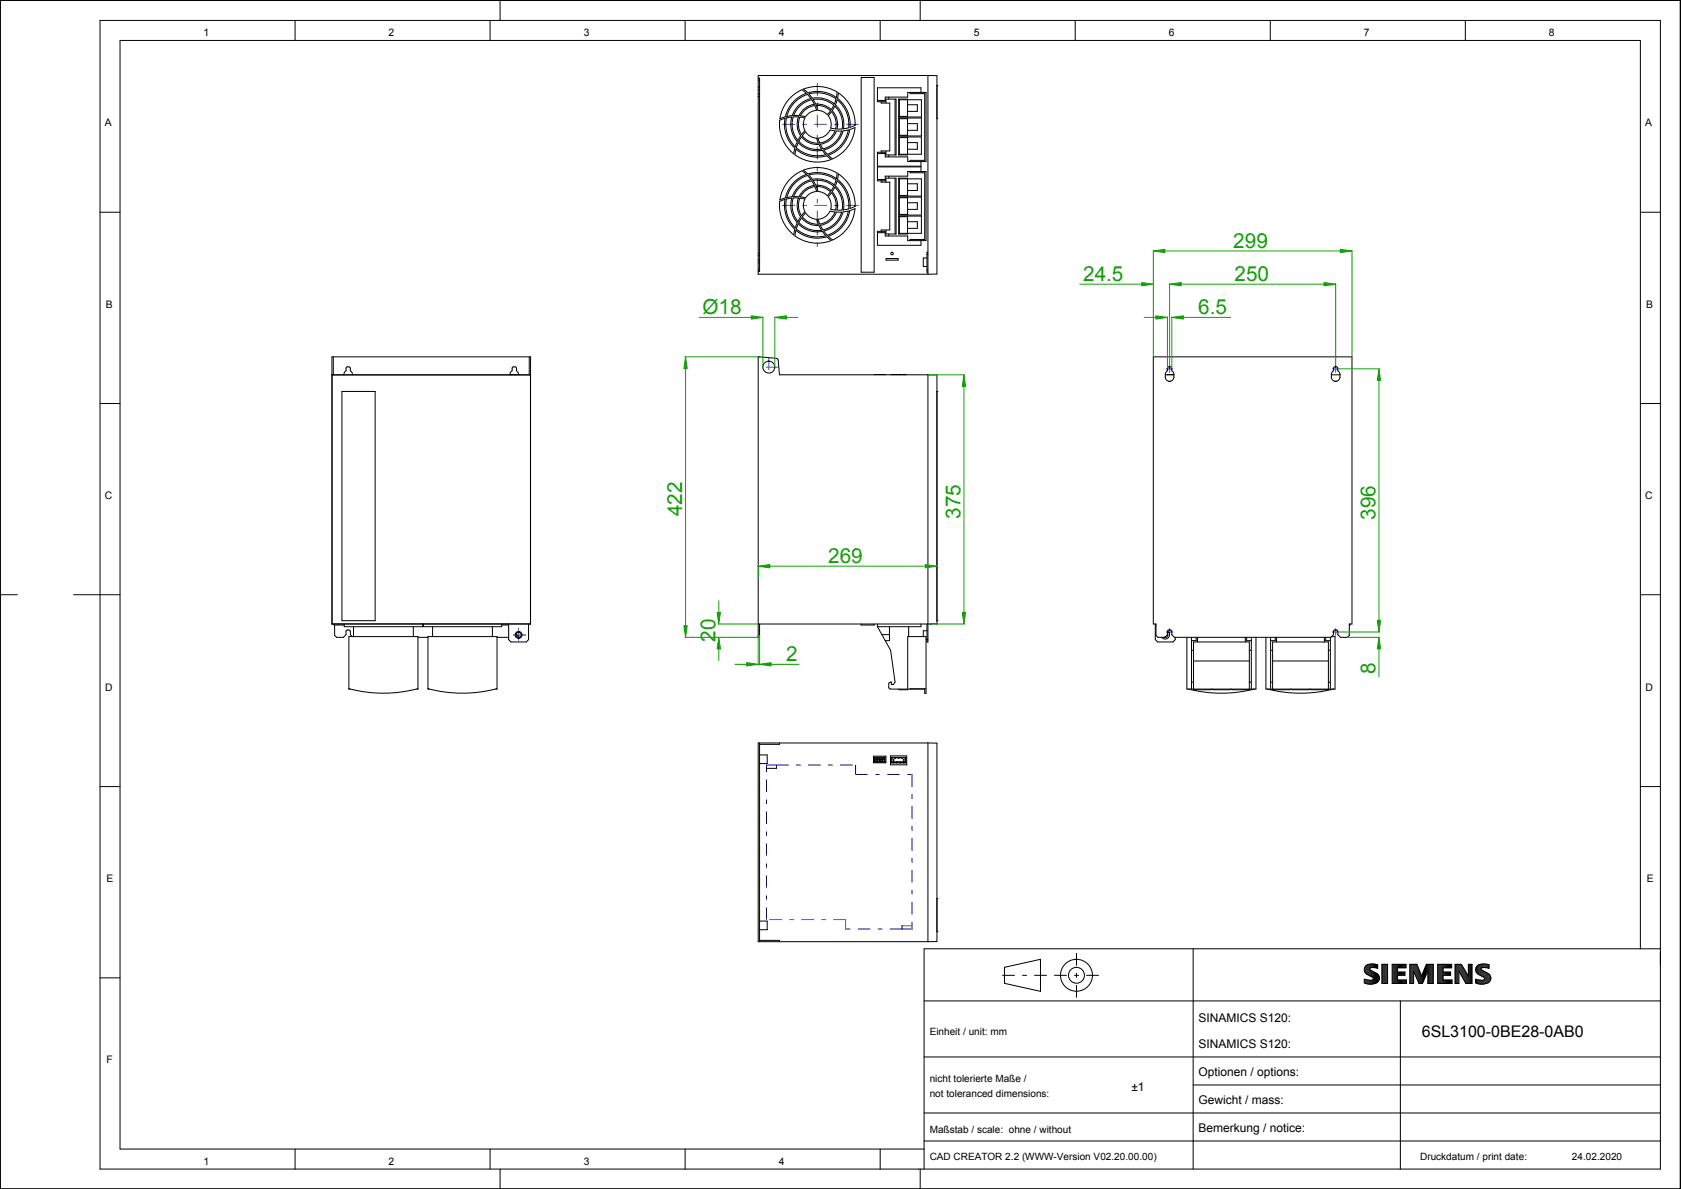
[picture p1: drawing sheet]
<svg xmlns="http://www.w3.org/2000/svg" width="297mm" height="210mm" viewBox="0 0 297 210" stroke-linecap="round" stroke-linejoin="round" font-family="sans-serif">
<g fill="none" stroke="#000" stroke-width=".18">
<path d="M0 0h297v210h-297zM0 .1h296.9v209.9h-296.9zM17.7 3.6h275.7v202.9h-275.7zM52.1 3.6v3.5M86.6 3.6v3.5M88.4 .1v3.5M121.1 3.6v3.5M134 13.8h.2v34.2h-.2M134 17.1h.2M134 16.6h.2M134 15.8h.2M134 15.4h.2"/>
<path d="M134 14.2h.2M139.7 17.3l1.3-1.1 .7-.4 .8 .7a5.8 5.8 0 0 0-3.7 4.1l-1 .4a6.7 6.7 0 0 1 1.9-3.7zM140.4 18.2a5.6 5.6 0 0 1 2.3-1.5l.6 .7a4.7 4.7 0 0 0-3.3 3l-1 .2a5.6 5.6 0 0 1 1.4-2.4zM141.3 18.8a4.4 4.4 0 0 1 2.1-1.2l.5 .8a3.5 3.5 0 0 0-2.7 2h-1l.3-.6zM144 18.6l.3 .9M144 18.6a3.4 3.4 0 0 0-2.6 1.9l1 .1M144.2 18.6l.3 .9 .8 .2 .9 .6M144.2 18.6l1 .1 1.2 .6 .4 .3-.6 .6M144.3 19.5a2.46 2.46 0 0 0-1.9 1.1M146.9 19.4l.4-.8a4.5 4.5 0 0 0-3.6-1l.4 .8a3.6 3.6 0 0 1 2.8 1M147.4 18.4l.3-.9a5.6 5.6 0 0 0-4.8-.9l.6 .8a4.7 4.7 0 0 1 3.9 1M147.5 18.7l-.4 .8a3.6 3.6 0 0 1 .8 3.3h.9a4.4 4.4 0 0 0-1.3-4"/>
<path d="M147.6 18.5l.3-.9a5.6 5.6 0 0 1 2.1 5l-.9 .2a4.7 4.7 0 0 0-1.5-4.3M147.9 16.3l-.1 .9M147.9 16.3a6.7 6.7 0 0 0-5.9-.6l.7 .7a5.8 5.8 0 0 1 5.1 .8M148.1 16.4l-.1 1a5.8 5.8 0 0 1 2.2 5.1M148.2 16.4a6.7 6.7 0 0 1 2.9 5.7M152.2 13.7h2.3v34.4h-2.3zM155 17.7h1.4M155.5 3.6v3.5M155.8 17.7v.3h.6v-.8h4v-.9h3.2v12.2h-3.2v-.8h-4v-.8h-.6v.2M156.6 18.2v-.7h1.7v9.9h-1.7v-.7M157 17.2v.3M158.2 17.5v9.9"/>
<path d="M158.8 17.5h1.6v3.2M158.8 17.5v3.2M158.8 17.5l.1 .1M158.9 17.6v3M158.9 17.6h3.9v3.1h-4M160.4 18.5h1.7v1.2h-1.7M160.8 16.3v.2h2.6v11.8h-2.6v.2M162.6 .1v3.5M162.7 16.3v-.8h-7.7v2.5h.7v.2h1.5v8.5h-1.5v.2h-.7v2.5h7.7v-.9M164 13.3h-30v35.1h30M164 13.3v35.1M164 13.3l1.6 .1v35h-1.6"/>
<path d="M165.6 15.1h.1M190 3.6v3.5M224.5 3.6v3.5M258.9 3.6v3.5M17.7 37.5h3.5M139 20.8l.9-.1a4.8 4.8 0 0 0 1 4.3l-.4 .9a5.6 5.6 0 0 1-1.5-5.1zM140.2 35h.9a3.6 3.6 0 0 0 .4 3.3l-.5 .8a4.5 4.5 0 0 1-.8-4.1zM140.5 26.2a5.8 5.8 0 0 1-1.8-5.3l-.9 .3a6.7 6.7 0 0 0 2.5 6l.1-1M140.5 27.4l.1-1a5.9 5.9 0 0 0 5.5 1.1M140.5 27.4a6.8 6.8 0 0 0 6.4 .8l-.8-.7M140.7 26.1l.3-.9a4.8 4.8 0 0 0 4.3 1.4M140.7 26.1a5.6 5.6 0 0 0 5.2 1.2"/>
<path d="M141.1 20.7l-.9-.1a4.5 4.5 0 0 0 .8 4.2M141.1 20.7a3.6 3.6 0 0 0 .4 3.3l-.5 .8M141.2 39.3a4.5 4.5 0 0 0 4 1.4l-.5-.9a3.7 3.7 0 0 1-3.1-1.3l-.4 .8M141.3 33.1a4.4 4.4 0 0 1 2.1-1.2l.5 .8a3.6 3.6 0 0 0-2.7 2.1l-1-.1 .3-.5zM141.3 20.7l.9 .1a2.41 2.41 0 0 0 0 2.3l-.6 .7a3.4 3.4 0 0 1-.3-3.1zM141.3 35l.9 .2a2.41 2.41 0 0 0 0 2.2l-.6 .7a3.4 3.4 0 0 1-.3-3.1zM142 30.1l.7 .6a5.8 5.8 0 0 1 5.1 .9M142 30.1a6.7 6.7 0 0 1 5.9 .5M142.4 23.3l-.6 .7a3.4 3.4 0 0 0 2.8 1.3M142.4 34.9a2.47 2.47 0 0 1 1.9-1.1l-.3-.8a3.3 3.3 0 0 0-2.6 1.8l1 .2M142.4 37.6l-.6 .7a3.4 3.4 0 0 0 2.8 1.3M142.4 37.6a2.5 2.5 0 0 0 1.9 1.1l.3 .9"/>
<path d="M142.4 23.3a2.46 2.46 0 0 0 1.9 1.1M142.5 30.8a5.8 5.8 0 0 0-3.7 4.2l-1 .3a6.7 6.7 0 0 1 3.9-5.1l.8 .6M142.7 31a5.6 5.6 0 0 0-3.7 3.9l1-.2a4.7 4.7 0 0 1 3.3-3l-.6-.7M142.9 30.9a5.6 5.6 0 0 1 4.8 .9l-.3 .9a4.7 4.7 0 0 0-3.9-1zM143.7 31.9a4.4 4.4 0 0 1 3.6 1l-.4 .8a3.6 3.6 0 0 0-2.8-1zM144.2 32.9l1.4 .3 1.2 .7-.6 .7-.9-.6-.8-.2zM144.3 24.4l.3 .9M144.6 38.7a2.55 2.55 0 0 0 2.1-1.4l.8 .2a3.4 3.4 0 0 1-2.6 2.1zM145 39.8l.4 .8M145 25.5l.4 .8M145.2 26.3a4.5 4.5 0 0 1-4-1.3l.4-.8a3.6 3.6 0 0 0 3.1 1.3l.5 .9M145.3 26.6l.6 .7"/>
<path d="M146.3 20.4l.6-.7a3.3 3.3 0 0 1 .8 3.1M146.3 34.7l.6-.6a3.3 3.3 0 0 1 .8 3M146.4 34.8a2.51 2.51 0 0 1 .4 2.2l.9 .1M146.4 20.4a2.45 2.45 0 0 1 .4 2.2M146.8 22.6l.9 .2M147.1 28.1a6.7 6.7 0 0 0 4-5.6l-.9 .4a5.8 5.8 0 0 1-3.8 4.5l.7 .7M147.5 33.1l-.4 .8a3.6 3.6 0 0 1 .8 3.2M147.5 33.1a4.5 4.5 0 0 1 1.3 4h-.9M147.6 23.1a3.4 3.4 0 0 1-2.7 2.2l-.3-.9M147.6 23.1l-.9-.1a2.52 2.52 0 0 1-2.2 1.4M147.6 32.8l.3-.8a5.6 5.6 0 0 1 2.1 4.9M147.6 32.9a4.7 4.7 0 0 1 1.4 4.2"/>
<path d="M147.8 37.5a3.6 3.6 0 0 1-2.8 2.3M147.8 23.2a3.6 3.6 0 0 1-2.8 2.3M147.8 37.5h.9M147.8 23.1h.9M147.9 30.6l-.1 1M148.1 30.7l-.1 1a5.8 5.8 0 0 1 2.2 5.1l.9-.3a6.7 6.7 0 0 0-2.9-5.8M148.7 37.5a4.5 4.5 0 0 1-3.3 3.1M148.7 23.2a4.5 4.5 0 0 1-3.3 3.1M149.9 23a5.6 5.6 0 0 1-3.7 4.3l-.6-.8a4.8 4.8 0 0 0 3.4-3.4M149.9 22.9l-.9 .2M150 36.9l-.9 .2M151.1 36.9a6.7 6.7 0 0 1-4 5.5"/>
<path d="M151.1 36.9l-.9 .3a5.9 5.9 0 0 1-3.8 4.6l.7 .6M151.1 22.1l-.9 .4M155 31.7h1.4M155 27.1h1.4M155.8 31.7v.2h.6v-.8h4v-.8h3.2v12.2h-3.2v-.8h-4v-.8h-.6v.2M156.6 32.2v-.7h1.7v9.8h-1.7v-.7M157 27.4v.3M157 31.1v.4M158.2 31.5v9.8M158.8 31.5h1.6v3.1M158.8 38.2h4v3h-3.9M158.8 34.8h4v3.2h-4"/>
<path d="M158.8 38.2l.1 .1M158.8 24.2h4v3h-3.9M158.8 34.8l.1 .1M158.8 31.5l.1 .1M158.8 20.8h4v3.2h-4M158.8 20.8v3.2M158.8 24.2v3.2M158.8 31.5v3.1M158.8 34.8v3.2M158.8 38.2v3.1M158.8 24.2l.1 .1M158.8 20.8l.1 .2"/>
<path d="M158.9 38.3h1.5M158.9 37.9h1.5M158.9 34.9h1.5M158.9 31.6h3.9v3h-4M158.9 34.5h1.5M158.9 20.6l-.1 .1M158.9 23.9l-.1 .1M158.9 27.2l-.1 .2M158.9 24.3h1.5M158.9 23.9h1.5M158.9 21v2.9M158.9 24.3v2.9"/>
<path d="M158.9 31.6v2.9M158.9 34.9v3M158.9 38.3v2.9M158.9 34.5l-.1 .1M158.9 21h1.5M158.9 20.6h1.5M158.9 37.9l-.1 .1M160.4 20.8v3.2M160.4 24.2v3.2h-1.6M160.4 34.8v3.2M160.4 38.2v3.1h-1.6M160.4 39.2h1.7v1.1h-1.7"/>
<path d="M160.4 35.8h1.7v1.2h-1.7M160.4 32.5h1.7v1.1h-1.7M160.4 25.2h1.7v1.2h-1.7M160.4 21.8h1.7v1.2h-1.7M160.8 30.3v.2h2.6v11.8h-2.6v.2M162.7 30.3v-.8h-7.7v2.4h.7v.3h1.5v8.4h-1.5v.3h-.7v2.4h7.7v-.8M165.6 21h.1M289.9 37.5h3.5M134 47.6h.2M134 46.4h.2M134 45.9h.2M134 45.2h.2"/>
<path d="M134 44.7h.2M140.5 40.5a5.8 5.8 0 0 1-1.8-5.3l-.9 .4a6.7 6.7 0 0 0 2.5 5.9l.2-1M140.5 41.7l.1-1a5.9 5.9 0 0 0 5.5 1.1M140.5 41.7a6.7 6.7 0 0 0 6.4 .8l-.8-.7M140.5 40.3a5.6 5.6 0 0 1-1.5-5.1l.9-.2a4.7 4.7 0 0 0 1 4.4l-.4 .9M140.7 40.4l.3-.9a4.8 4.8 0 0 0 4.3 1.4M140.7 40.4a5.6 5.6 0 0 0 5.2 1.2M145.3 40.9l.6 .7M145.6 40.8a4.8 4.8 0 0 0 3.4-3.4l.9-.1a5.6 5.6 0 0 1-3.7 4.3zM155 41.1h1.4M156.6 45.7h2.1v.3h-2.1zM157 41.3v.4"/>
<path d="M158.9 41.2l-.1 .1M163.8 45.6h-.6v1.5h.6M163.8 47.7h.2M163.8 45h.2M164 44.6h-.2v3.5h.2M17.7 71.3h3.5M58.7 66.2h35.1M58.7 66.2h.1M58.9 63v3.2M60.4 69.1h5.9v40.5h-5.9zM61.9 65.5l.3 .4 .1 .3M61.9 65.5l-.1-.6h-.6l-.1 .6-.3 .4v.3"/>
<path d="M90.3 66.2h.9M91.3 65.5l.3 .4v.3M91.3 65.5l-.1-.6h-.6l-.1 .6-.3 .4-.1 .3M93.5 63v3.2M93.8 66.2h-.1M154.5 66.2h1.9M157.5 66.2h2.6M157.8 66.2h.1M158 66.2h.1M158.4 66.2h.1M158.6 66.2h.1M159 66.2h.1"/>
<path d="M159.2 66.2h.1M159.6 66.2h.1M159.8 66.2h.1M164 66.2h-26.3l-.2-2.6-.2-.2-3.3-.4v49.6h.2v-2.4M164 66.2v47.2h-.2v-3.2M164 66.2h1.6v44h-31.6M165.6 69.1h.1M203.8 63h35.1v47.2h-.5v2l-.3 .4h-1.2l-.5-.5v-.6l-.2-.2h-.5l-.1 .8-.4 .5h-27.7l-.4-.5v-.6l-.3-.2-.4 .1-.1 .7-.5 .5h-1.2l-.3-.4v-2h-.5zM205.9 66.2h1.5M206.3 66.2h.9M206.5 67.4h.4M207.1 65.5v-.5l-.3-.2-.4 .1-.1 .6a1.06 1.06 0 0 0-.4 1 1.06 1.06 0 0 0 .8 .9 1.06 1.06 0 0 0 .8-.9 1.06 1.06 0 0 0-.4-1"/>
<path d="M207.2 66.2h.1M235.3 66.2h1.5M235.8 67.4h.4M236.4 65.5v-.5l-.2-.2-.5 .1-.1 .6a1.06 1.06 0 0 0-.4 1 1.06 1.06 0 0 0 .8 .9 1.06 1.06 0 0 0 .8-.9 1.06 1.06 0 0 0-.4-1M289.9 71.3h3.5M0 105.1h3.1M13 105.1h8.2M58.7 110.2h35.1M58.7 110.2v-47.2h35.1v47.2M58.7 110.2h.1M59 110.2v.2h1.8M59.1 110.4v1.8l.4 .4h1.2l.4-.5v-.6l.3-.2 .4 .1 .1 .7 .4 .4"/>
<path d="M60.8 110.2v.5h13.9v-.5M62.5 110.7v1.8M73 110.7v1.8M73.9 112.6h1.7M74.7 110.4h.1M74.8 110.2v.5h13.8v-.5M76.4 110.7v1.8M87 110.7v1.8M87.8 112.6h2.1M88.6 110.4h1.3M89.9 110.2v2.8l.4 .4h2.7l.4-.4v-2.8M91.3 111.9v.2l.6 .5"/>
<path d="M93.7 110.2h.1M134 112.2h.2M152.2 110.2v.2h2.3v-.2M155 110.7l2.4 4.2 .8 5.6-.3 .4h-.4v-.4a.33 .33 0 0 0-.5 .3l.1 .8 .2 .1h6.1v.8h.2v-10h-3.2v9.2M155 110.2v.5M155.8 112.1h1.4M157.2 110.7v2.5h-.8M160.6 110.7v1.8M162.7 110.2v.5h-7.7M163.6 112.9h.2M163.8 113h.2M163.8 111.4h-.6v1.1"/>
<path d="M165.6 109.6h.1M204.1 110.2v2.8l.5 .4h2.7l.4-.4v-.4M204.1 110.4h.2M206.3 111.9a.46 .46 0 0 1 0 .6 .46 .46 0 0 1-.6 .1M206.3 111.5a.74 .74 0 0 1 .1 1.2 .74 .74 0 0 1-1.1-.1M209.7 112.6v9.1h12.2v-9.1M210.5 114.9h.4M210.5 112.6v9.1M210.9 116.8h9.9M211.4 112.6v.6h-.9M211.6 112.6v.8M220.1 112.6v.8"/>
<path d="M220.3 112.6v.6h.8M220.8 114.9h.3M221.1 112.6v9.1M224.5 114.9h.4M224.5 112.6v9.1M224.9 116.8h9.8M225.3 112.6v.6h-.8M225.6 112.6v.8M234 112.6v.8M234.3 112.6v.6h.8M234.7 114.9h.4M235.1 112.6v9.1"/>
<path d="M235.3 112.5h.6v9.2h-12.2v-9.1M238.6 110.2v.2h-.2M289.9 105.1h3.5M17.7 138.9h3.5M61.9 121.7h-.3v-9.2h12.3v9.2h-.3M73.8 121.6a23.5 23.5 0 0 1-12.1 0M75.8 121.7h-.2v-9.2h12.2v9.2h-.2M87.8 121.6a23.5 23.5 0 0 1-12.2 0M134.2 131.2v35.1M134.2 133.4h1.4v1.5h-1.4M135.4 135.7h1.8M137.7 131.2v.3h-3.5"/>
<path d="M154.4 133.6h2.1v1.1h-2.1zM154.5 133.8h1.9v.8h-1.9zM154.6 134.5v-.6h.4v.6M154.6 133.8h.1M154.6 134.5v.1M154.6 134.6h.4M154.7 134.1l.1 .1zM155 133.8h-.1M155 134.5v.1M155 133.8h.1M155 134.5v-.6h.4v.6M155 134.6h.4"/>
<path d="M155.2 134.1l.1 .1zM155.4 133.8h-.1M155.4 134.5v.1M155.5 134.5v-.6h.4v.6M155.5 133.8h.1M155.5 134.5v.1M155.5 134.6h.4M155.6 134.1l.1 .1zM155.9 133.8h-.1M155.9 134.5v.1M155.9 134.5v-.6h.4v.6M155.9 133.8h.1"/>
<path d="M155.9 134.6h.4M156.1 134.1l.1 .1zM156.3 133.8h-.1M156.3 134.5v.1M157.4 133.5h2.8v1.6h-2.8zM157.5 133.8h2.6v1h-2.6zM157.5 134.7h.3M157.6 134l.2-.2 .4 .2 .2-.2 .4 .2 .2-.2 .3 .2 .5-.1 .2 .1v.6h-2.4zM157.8 134.6v.1M157.8 134.2l.2 .1zM157.8 134.6v.2v-.1M158 134.6v.2v-.1"/>
<path d="M158 134.6v.1M158.4 134.6v.2v-.1h-.4M158.5 134.6v.2l.1-.1M158.6 134.6v.1M158.6 134.7h.4M158.8 121.7l.1 .1h1.5v-.1M159 134.6v.1M159 134.6v.2v-.1M159.2 134.6v.2v-.1h.4v.1v-.2M159.6 134.2l.1 .1zM159.7 134.6v.2l.1-.1M159.8 134.6v.1"/>
<path d="M159.8 134.7h.3M160 134h.1M163.6 121.7h-2.8M164 131.2h-30v35.1h30M164 131.2v35.1M164 131.2l1.6 .1v35h-1.6M210.5 120.5h.4M214.1 121.7l-.1 .1h-3l-.1-.1v-8.3h9.9v8.3l-.2 .1h-2.9l-.1-.1M214.3 121.7l.1 .1h2.9l.1-.1M220.8 120.5h.3M221.7 121.7a23.5 23.5 0 0 1-11.7 0M224.5 120.5h.4"/>
<path d="M228 121.7l-.1 .1h-2.9l-.1-.1v-8.3h9.8v8.3l-.1 .1h-2.9l-.1-.1M228.2 121.7l.1 .1h3l.1-.1M234.7 120.5h.4M235.7 121.7a23.5 23.5 0 0 1-11.8 0M289.9 138.9h3.5M165.6 158.7h.1M17.7 172.7h3.5M134.2 166.1h3.5v.2M134.2 162.7h1.4v1.5h-1.4M159.4 163.5v.6M163.3 176.8h130.1M165.6 164.6h.1"/>
<path d="M177.5 170.9l6.4-1.4v5.6l-6.4-1.4zM210.8 167.6v38.9M241.1 173v.6M241.2 170.8v1M241.2 173v.7M241.4 170.6v1.4M241.4 173.1v.6M241.5 170.5l.1 1.6 .9 .5 .2 .4a1.67 1.67 0 0 1-1.6 0M241.5 173.1v.7M241.7 170.4l1.1-.1 .6 .1v.7l-.9-.2-.5 .2 .1 .2 1.2 .7a.97 .97 0 0 1 .4 1 .97 .97 0 0 1-.9 .8 2.66 2.66 0 0 1-1.7-.2M241.7 170.4a.93 .93 0 0 0-.6 .8 .93 .93 0 0 0 .5 .9M241.7 170.4v1.8"/>
<path d="M241.7 173.1v.7M241.9 170.4v1.9M241.9 173.2v.6M242 170.3v.7M242 171.3v1.1M242 173.2v.7M242.2 170.3v.6M242.2 171.4v1.1M242.2 173.2v.7M242.4 170.3v.6M242.4 171.5v1M242.4 173.2v.7"/>
<path d="M242.6 170.3v.6M242.6 171.6v1M242.6 173.1v.7M242.7 170.3v.6M242.7 171.7v2.1M242.9 170.3v.6M242.9 171.7v2.1M243.1 170.3v.6M243.1 171.8v1.9M243.2 170.4v.6M243.2 171.9v1.7M243.4 170.4v.6"/>
<path d="M243.4 172v1.5M243.6 172.2v1.2M243.7 172.5v.5M244.2 170.3h1v3.4h-1zM244.3 170.3v3.4M244.4 170.3v3.4M244.6 170.3v3.4M244.8 170.3v3.4M244.9 170.3v3.4M245.1 170.3v3.4M246 170.3h2.5v.7h-1.5v.7h1.3v.6h-1.3v.8h1.5v.6h-2.5zM246.1 170.3v3.4"/>
<path d="M246.3 170.3v3.4M246.5 170.3v3.4M246.6 170.3v3.4M246.8 170.3v3.4M247 170.3v.7M247 171.7v.6M247 173.1v.6M247.1 170.3v.7M247.1 171.7v.6M247.1 173.1v.6M247.3 170.3v.7M247.3 171.7v.6"/>
<path d="M247.3 173.1v.6M247.5 176.8v29.7M247.5 170.3v.7M247.5 171.7v.6M247.5 173.1v.6M247.6 170.3v.7M247.6 171.7v.6M247.6 173.1v.6M247.8 170.3v.7M247.8 171.7v.6M247.8 173.1v.6M248 170.3v.7"/>
<path d="M248 171.7v.6M248 173.1v.6M248.2 170.3v.7M248.2 171.7v.6M248.2 173.1v.6M248.3 170.3v.7M248.3 173.1v.6M248.5 173.1v.6M249.1 170.3h1.3l.8 2.1 .8-2.1h1.2v3.4h-.9v-2.1l-.9 2.1h-.7l-.9-2.1v2.1h-.7zM249.2 170.3v3.4M249.3 170.3v3.4M249.5 170.3v3.4"/>
<path d="M249.7 170.3v3.4M249.9 170.3v1.4M250 170.3v1.8M250.2 170.3v2.2M250.4 170.3v2.6M250.5 170.8v2.5M250.7 171.2v2.4M250.9 171.6v2.1M251 172v1.7M251.2 172.4v1.3M251.4 171.9v1.8M251.5 171.5v1.8"/>
<path d="M251.7 171.1v1.8M251.9 170.7v1.8M252.1 170.3v1.8M252.2 170.3v1.4M252.4 170.3v3.4M252.6 170.3v3.4M252.7 170.3v3.4M252.9 170.3v3.4M253.1 170.3v3.4M254.1 170.3h2.4v.7h-1.5v.7h1.3v.6h-1.3v.8h1.6v.6h-2.5zM254.1 170.3v3.4M254.3 170.3v3.4"/>
<path d="M254.4 170.3v3.4M254.6 170.3v3.4M254.8 170.3v3.4M254.9 170.3v3.4M255.1 170.3v.7M255.1 171.7v.6M255.1 173.1v.6M255.3 170.3v.7M255.3 171.7v.6M255.3 173.1v.6M255.5 170.3v.7M255.5 171.7v.6"/>
<path d="M255.5 173.1v.6M255.6 170.3v.7M255.6 171.7v.6M255.6 173.1v.6M255.8 170.3v.7M255.8 171.7v.6M255.8 173.1v.6M256 170.3v.7M256 171.7v.6M256 173.1v.6M256.1 170.3v.7M256.1 171.7v.6"/>
<path d="M256.1 173.1v.6M256.3 170.3v.7M256.3 171.7v.6M256.3 173.1v.6M256.5 170.3v.7M256.5 173.1v.6M257.3 170.3v3.4M257.5 170.3v3.4M257.7 170.3v3.4M257.8 170.3v3.4h-.7v-3.4h1.1l1.3 2.1v-2.1h.6v3.4h-1.1l-1.2-2.1M258 170.3v1.6M258.2 170.3v1.9"/>
<path d="M258.3 170.5v2M258.5 170.8v2M258.7 171.1v2M258.8 171.4v2M259 171.7v2M259.2 172v1.7M259.4 172.2v1.5M259.5 170.3v3.4M259.7 170.3v3.4M259.9 170.3v3.4M260 170.3v3.4M260.7 173v.6"/>
<path d="M260.9 170.8v1M260.9 173v.7M261.1 170.6v1.4M261.1 173.1v.7M261.2 170.5v1.6M261.2 173.1v.7M261.4 170.4l1-.1 .7 .1v.7l-1-.2-.4 .2 .1 .2 1.2 .7a.97 .97 0 0 1 .4 1 .97 .97 0 0 1-.9 .8 2.66 2.66 0 0 1-1.8-.2M261.4 170.4a.93 .93 0 0 0-.7 .8 .93 .93 0 0 0 .5 .9l1 .5M261.4 170.4v1.8M261.4 173.1v.7M261.6 170.4v1.9M261.6 173.2v.7"/>
<path d="M261.7 170.3v.7M261.7 171.3v1.1M261.7 173.2v.7M261.9 170.3v.6M261.9 171.4v1.1M261.9 173.2v.7M262.1 170.3v.6M262.1 171.5v1.1M262.1 173.2v.7M262.2 172.6l.1 .1a.28 .28 0 0 1-.2 .4l-1.4-.1M262.2 170.3v.6M262.2 171.6v1"/>
<path d="M262.2 173.1v.7M262.4 170.3v.6M262.4 171.7v2.1M262.6 170.3v.6M262.6 171.8v2M262.7 170.3v.6M262.7 171.8v1.9M262.9 170.4v.6M262.9 171.9v1.7M263.1 170.4v.6M263.1 172v1.5M263.3 172.2v1.1"/>
<path d="M263.4 172.6v.4M289.9 167.6v-160.5h-268.7v195.9h142.1M293.4 167.6h-130.1v38.9M163.3 186.7h130.1M163.3 196.6h130.1M210.8 191.7h82.6M52.1 203v3.5M86.6 203v3.5M88.4 206.5v3.5M121.1 203v3.5M155.5 203v3.5M162.6 206.5v3.5"/>
<path d="M163.3 201.6h130.1"/>
<circle cx="157.6" cy="44.8" r=".23"/>
<circle cx="135.9" cy="64.8" r="1.05"/>
<circle cx="91.6" cy="112.2" r=".61"/>
<circle cx="91.6" cy="112.2" r=".46"/>
<circle cx="190.2" cy="172.3" r="1.41"/>
<circle cx="190.2" cy="172.3" r="2.82"/>
</g>
<path d="M184.9 172.3h-8.5M186.3 172.3h3.9M190.2 176.2v-3.9M190.2 168.4v3.9M194.1 172.3h-3.9" fill="none" stroke="#000" stroke-width=".18" stroke-dasharray="2.1 1.4 .7 1.4"/>
<path d="M135.4 135.7v-.6h1.8v.6M159.4 163.5h1.8v.6h-1.8" fill="none" stroke="#00f" stroke-width=".18"/>
<g fill="none" stroke="#00f" stroke-width=".18" stroke-dasharray="2.1 1.4 .7 1.4">
<path d="M144.4 14.7v28.9M151.7 36.3h-14.5M151.7 22h-14.5M135.9 63.2v3.3M137.5 64.9h-3.3M206.7 64.6v1.1M207.3 65.2h-1.2M236 64.6v1.1M236.6 65.2h-1.2M91.6 111v2.4M92.9 112.2h-2.5M206.7 111v1.2"/>
<path d="M207.3 111.6h-1.2M236 111v1.2M236.6 111.6h-1.2M137.2 135.1h14M151.2 136.8h10M151.2 135.1v1.7M161.2 136.8v26.7M135.4 162.4v-26.7M149.4 162.4h-14M149.4 164.1v-1.7M159.4 164.1h-10"/>
</g>
<g fill="none" stroke="#149e0a" stroke-width=".18">
<path d="M123.5 56.1h9.3M134.8 56v8.8M136.9 56v8.8M139 56.1h2M190.8 50.2h10.9M202.2 56.1h2M203.8 44.2v18.8M205.9 44.3h30.9M206.3 56v9M206.7 50.1v14.4M207.1 56v9M208.7 50.2h25.3"/>
<path d="M209.1 56.1h8.4M236 50.1v14.4M238.9 44.2v18.8M121 63h12.9M121.1 65.1v45.4M164 66.2h6.4M170.3 68.3v39.9M236.6 65.2h7.2M243.7 67.2v42.4M134 99.9v2.3M165.6 99.9v.3M121 112.6h13.2"/>
<path d="M126.9 110.2h7M127 106.1v2.1M127 114.6v2.1M129.9 117.3h2M134 112.3v5.2M134.2 112.3v5.2M136 100h27.5M136.3 117.3h4.9M164 110.2h6.4M236.6 111.6h7.2M238.1 112.6h5.7M243.7 114.6v5"/>
</g>
<g fill="#149e0a" stroke="#149e0a" stroke-width=".18">
<path d="M132.8 55.8l2 .3-2 .3z"/>
<path d="M136.9 56.1l2.1-.3v.6z"/>
<path d="M120.9 110.5h.5l-.3 2.1z"/>
<path d="M121.1 63l.3 2.1h-.5z"/>
<path d="M127 112.6l.3 2h-.6z"/>
<path d="M126.7 108.2h.6l-.3 2z"/>
<path d="M134.2 117.3l2.1-.2v.5z"/>
<path d="M131.9 117.1l2.1 .2-2.1 .3z"/>
<path d="M201.7 49.9l2.1 .3-2.1 .3z"/>
<path d="M206.7 50.2l2-.3v.6z"/>
<path d="M236.8 44l2.1 .3-2.1 .3z"/>
<path d="M203.8 44.3l2.1-.3v.6z"/>
<path d="M207.1 56.1l2-.3v.6z"/>
<path d="M204.2 55.8l2.1 .3-2.1 .3z"/>
<path d="M234 49.9l2 .3-2 .3z"/>
<path d="M243.7 112.6l.3 2h-.6z"/>
<path d="M243.4 109.6h.6l-.3 2z"/>
<path d="M243.7 65.2l.3 2h-.6z"/>
<path d="M170 108.2h.6l-.3 2z"/>
<path d="M170.3 66.2l.3 2.1h-.6z"/>
<path d="M134 100l2-.3v.6z"/>
<path d="M163.5 99.7l2.1 .3-2.1 .3z"/>
</g>
<g font-size="3.7" fill="#149e0a">
<text x="217.9" y="43.7">299</text>
<text x="191.4" y="49.6">24.5</text>
<text x="218.1" y="49.6">250</text>
<text x="124.1" y="55.5">Ø18</text>
<text x="211.7" y="55.5">6.5</text>
<text x="120.6" y="91.2" transform="rotate(-90 120.6 91.2)">422</text>
<text x="169.7" y="91.6" transform="rotate(-90 169.7 91.6)">375</text>
<text x="243.1" y="91.8" transform="rotate(-90 243.1 91.8)">396</text>
<text x="146.4" y="99.4">269</text>
<text x="126.4" y="113.3" transform="rotate(-90 126.4 113.3)">20</text>
<text x="138.9" y="116.8">2</text>
<text x="243.1" y="119" transform="rotate(-90 243.1 119)">8</text>
</g>
<text font-size="2.8" x="251.2" y="183.2">6SL3100-0BE28-0AB0</text>
<g font-size="2.1">
<text x="211.8" y="180.5">SINAMICS S120:</text>
<text x="211.8" y="185.1">SINAMICS S120:</text>
<text x="211.8" y="190">Optionen / options:</text>
<text x="199.9" y="192.7">±1</text>
<text x="211.8" y="195">Gewicht / mass:</text>
<text x="211.8" y="199.9">Bemerkung / notice:</text>
</g>
<g font-size="1.8">
<text x="36" y="6.4">1</text>
<text x="68.7" y="6.4">2</text>
<text x="103.1" y="6.4">3</text>
<text x="137.6" y="6.4">4</text>
<text x="172.1" y="6.4">5</text>
<text x="206.5" y="6.4">6</text>
<text x="241" y="6.4">7</text>
<text x="273.7" y="6.4">8</text>
<text x="18.5" y="22.3">A</text>
<text x="290.7" y="22.3">A</text>
<text x="18.7" y="54.4">B</text>
<text x="290.9" y="54.4">B</text>
<text x="18.5" y="88.2">C</text>
<text x="290.7" y="88.2">C</text>
<text x="18.6" y="122">D</text>
<text x="290.8" y="122">D</text>
<text x="18.8" y="155.8">E</text>
<text x="291" y="155.8">E</text>
<text x="164.3" y="182.8">Einheit / unit: mm</text>
<text x="18.8" y="187.9">F</text>
<text x="164.3" y="191.2">nicht tolerierte Maße /</text>
<text x="164.3" y="193.8">not toleranced dimensions:</text>
<text x="164.3" y="200.1">Maßstab / scale: ohne / without</text>
<text x="36" y="205.8">1</text>
<text x="68.7" y="205.8">2</text>
<text x="103.1" y="205.8">3</text>
<text x="137.6" y="205.8">4</text>
<text x="164.3" y="204.9">CAD CREATOR 2.2 (WWW-Version V02.20.00.00)</text>
<text x="251" y="204.9">Druckdatum / print date:</text>
<text x="277.8" y="204.9">24.02.2020</text>
</g>
</svg>
